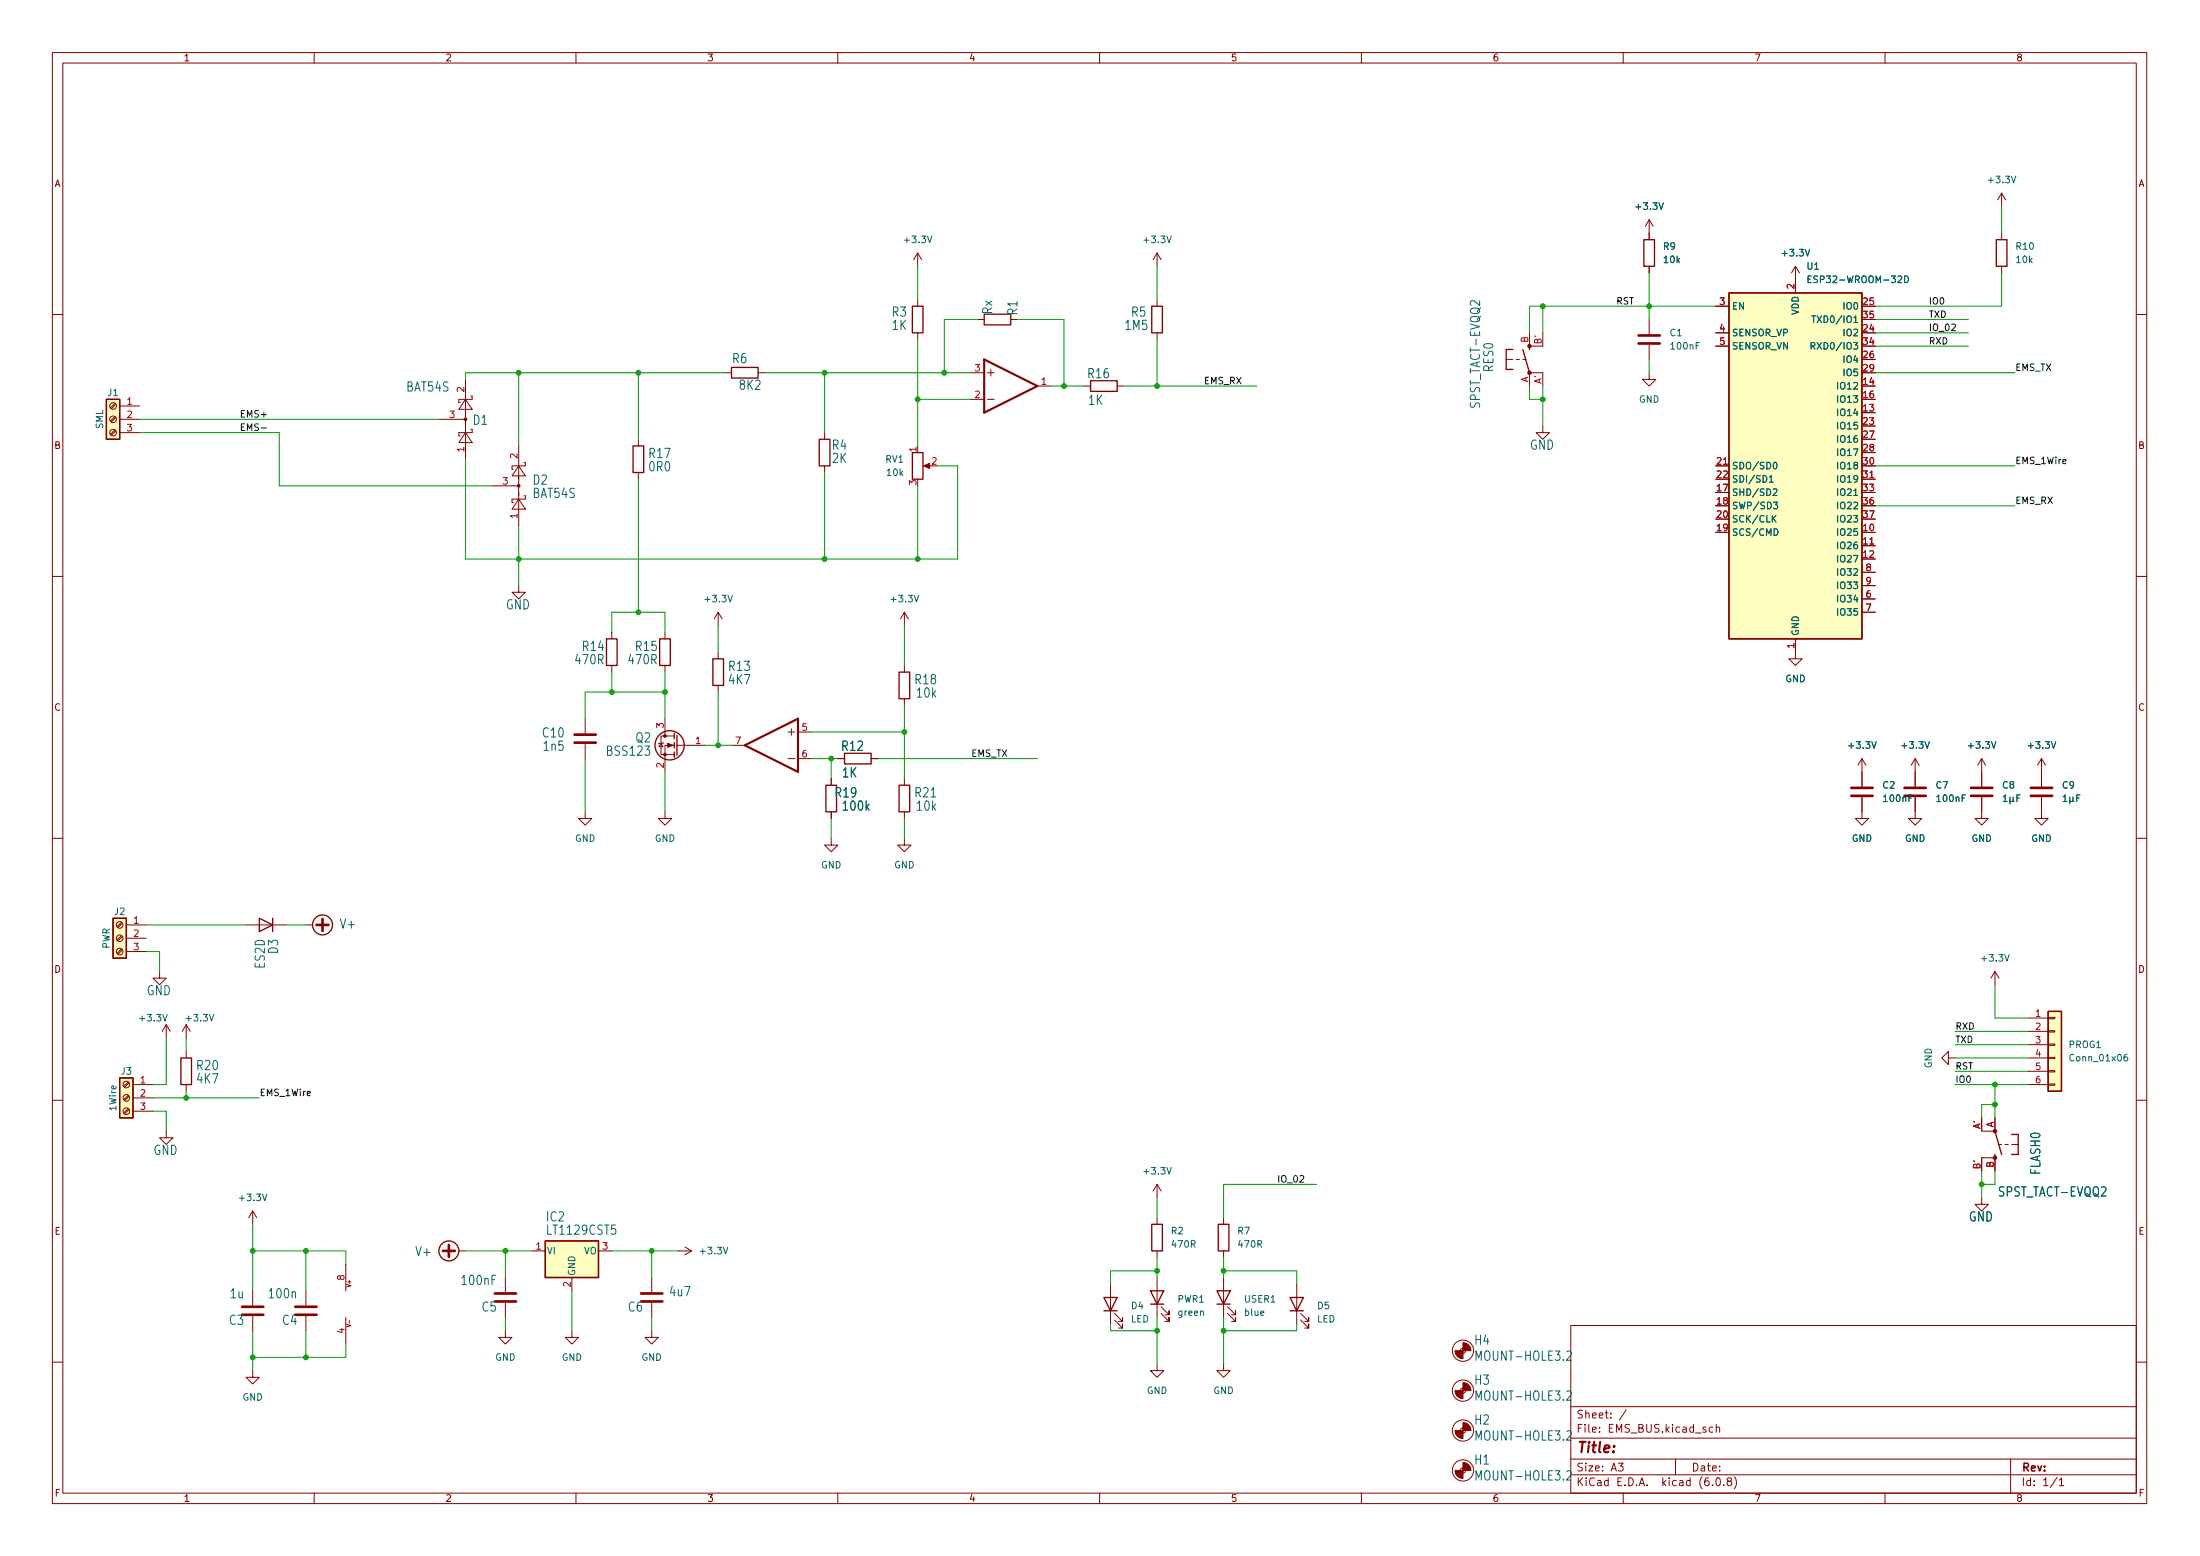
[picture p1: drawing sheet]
<svg xmlns="http://www.w3.org/2000/svg" width="420mm" height="297mm" viewBox="0 0 420 297" stroke-linecap="round" stroke-linejoin="round" font-family="sans-serif">
<g fill="none" stroke="#840000" stroke-width=".19">
<path d="M10 10h400v277h-400zM12 12h396v273h-396zM60 10v2M110 10v2M160 10v2M210 10v2M260 10v2M310 10v2M360 10v2M382.3 36.9v2.5M382.3 36.9l-.8 1.2M382.3 36.9l.7 1.2"/>
<path d="M175.3 48.3l-.8 1.3M175.3 48.3v2.5M175.3 57.2v1.3M175.3 48.3l.7 1.3M221 48.3l-.8 1.3M221 48.3v2.5M221 57.2v1.3M221 48.3l.7 1.3M315 41.9l-.8 1.3M315 41.9v3.9M315 50.8v1.3M315 41.9l.7 1.3"/>
<path d="M327.7 58.5h2.5M342.9 50.8v5.1M342.9 50.8l-.8 1.3M342.9 50.8l.8 1.3M382.3 44.5v1.3M382.3 50.8v1.3M10 60h2M21.9 79.5l-.8 .9M21.9 77l-.8 .8M22.1 79.7l-.8 .9M22.1 77.2l-.8 .8M22.9 77.5h3.8"/>
<path d="M88.9 76.2l1.3 1.9h-2.6zM88.9 72.4v15.3M89.9 75.6h.3v.6h-2.6v.7h.3M138.4 71.2h1.3M144.8 71.2h1.2M175.3 63.5v1.3M185.4 71.2h2.6M185.4 76.2h2.6M186.7 61h1.3M188.6 71.2h1.3M188.6 76.2h1.3M189.2 70.5v1.3"/>
<path d="M193 61h1.3M198.1 73.7h2.6M207 73.7h1.3M213.4 73.7h1.2M221 63.5v1.3M287.7 68.6h1.2M289.6 68.6h.6M290.8 68.6h.7M292.1 73.7v-2.5h2.5v2.5M292.1 63.5v2.6h2.5v-2.6M315 71.2v1.2h1.2l-1.2 1.3-1.3-1.3h1.3M315 61v2.8"/>
<path d="M315 65.8v2.8M327.7 66.1h2.5M327.7 63.5h2.5M408 60h2M21.9 82.1l-.8 .8M22.1 82.3l-.8 .8M22.9 82.6h3.8M22.9 80h3.8M83.8 80h5.1M88.9 82.6l1.3 1.9h-2.6zM90.2 82v.6h-2.6v.6h.3M94 92.7h5.1"/>
<path d="M99.1 95.3l1.2 1.9h-2.5zM99.1 88.9l1.2 1.9h-2.5zM99.1 85.1v15.3M100.1 88.3h.2v.6h-2.5v.7h.2M100.1 94.7h.2v.6h-2.5v.6h.2M121.9 83.9v1.2M121.9 90.2v1.3M157.5 82.6v1.3M157.5 88.9v1.3M176.8 88.9h1M294.6 81.3v1.3h1.3l-1.3 1.3-1.2-1.3h1.2M327.7 88.9h2.5"/>
<path d="M355.6 91.5h2.5M10 110h2M99.1 111.8v1.3h1.2l-1.2 1.2-1.3-1.2h1.3M137.2 116.9v2.5M137.2 116.9l-.8 1.2M137.2 116.9l.7 1.2M172.7 116.9v2.5M172.7 116.9l-.7 1.2M172.7 116.9l.8 1.2M355.6 104.2h2.5M355.6 114.3h2.5M355.6 116.9h2.5"/>
<path d="M355.6 109.3h2.5M355.6 111.8h2.5M408 110h2M111.8 137.2v2.8M116.8 120.7v1.3M116.8 127v1.3M127 120.7v1.3M127 127v1.3M127 137.2v3.3M137.2 124.5v1.3M137.2 130.8v1.3M150.5 139.7h1.3"/>
<path d="M151.1 139.1v1.3M152.4 139.7h2.5M172.7 127v1.3M172.7 133.4v1.3M342.9 122v3.8h1.3l-1.3 1.2-1.3-1.2h1.3M111.8 155v1.2h1.2l-1.2 1.3-1.3-1.3h1.3M111.8 142v2.8M126.2 141.9l.4 .6h-.7zM126.7 141.8l-1 .2M127 155v1.2h1.3l-1.3 1.3-1.3-1.3h1.3M128.8 142.3h-1.8v5.1M128.8 140.5h-2.6v3.6h2.6"/>
<path d="M129.3 142.3h5.3M139.7 142.3h2.5M150.5 144.8h1.3M152.4 144.8h2.5M158.7 148.6v1.3M158.7 155v1.2M160 144.8h1.3M166.4 144.8h1.2M172.7 148.6v1.3M172.7 155v1.2M355.6 152.2v4h1.3l-1.3 1.3-1.3-1.3h1.3M355.6 144.8l-.8 1.3"/>
<path d="M355.6 144.8v5.4M355.6 144.8l.8 1.3M365.8 152.2v4h1.2l-1.2 1.3-1.3-1.3h1.3M365.8 144.8v5.4M365.8 144.8l-.8 1.3M365.8 144.8l.7 1.3M378.5 152.2v4h1.2l-1.2 1.3-1.3-1.3h1.3M378.5 144.8v5.4M378.5 144.8l-.8 1.3M378.5 144.8l.7 1.3M389.9 152.2v4h1.3l-1.3 1.3-1.3-1.3h1.3M389.9 144.8l-.8 1.3"/>
<path d="M389.9 144.8v5.4M389.9 144.8l.8 1.3M10 160h2M23.2 178.6l-.8 .8M23.2 176.1l-.8 .8M23.4 178.8l-.9 .8M23.4 176.2l-.9 .9M24.1 176.6h3.8M24.1 179.1h3.8M47 176.6h7.6M58.4 176.6h1.3M158.7 160.1v1.2h1.3l-1.3 1.3-1.2-1.3h1.2"/>
<path d="M172.7 160.1v1.2h1.3l-1.3 1.3-1.3-1.3h1.3M408 160h2M23.2 181.1l-.8 .9M23.4 181.3l-.9 .9M24.1 181.6h3.8M30.5 185.5v1.2h1.2l-1.2 1.3-1.3-1.3h1.3M31.7 195.6l-.7 1.3M31.7 195.6v2.6M31.7 195.6l.8 1.3M35.6 195.6l-.8 1.3M35.6 195.6v2.6M35.6 195.6l.7 1.3"/>
<path d="M381 185.5v2.5M381 185.5l-.8 1.2M381 185.5l.8 1.2M387.3 194.3h3.9M387.3 196.9h3.9M387.3 199.4h3.9M391.2 199.3h1.2v.3h-1.2zM391.2 196.8h1.2v.2h-1.2zM391.2 194.2h1.2v.3h-1.2zM10 210h2M24.5 211.6l-.9 .9M24.5 209.1l-.9 .8"/>
<path d="M24.5 206.5l-.9 .9M24.7 211.8l-.9 .8M24.7 209.3l-.9 .8M24.7 206.7l-.9 .9M25.4 207h3.8M25.4 209.6h3.8M25.4 212.1h3.8M31.7 215.9v1.3h1.3l-1.3 1.3-1.2-1.3h1.2M35.6 200.7v1.3M35.6 207v1.3M372.1 202v-1.3l-1.3 1.3 1.3 1.2v-1.2h1.3M378.5 213.4v2.5h2.5v-2.5"/>
<path d="M381.6 218.5h.7M382.9 218.5h.6M384.2 218.5h1.2M387.3 202h3.9M387.3 204.5h3.9M387.3 207h3.9M391.2 206.9h1.2v.3h-1.2zM391.2 204.4h1.2v.2h-1.2zM391.2 201.8h1.2v.3h-1.2zM408 210h2M48.3 231.2v2.5M48.3 231.2l-.8 1.2"/>
<path d="M48.3 231.2l.7 1.2M87.6 238.8h1.3M101.6 238.8h2.5M114.3 238.8h2.5M129.5 238.8h2.6M130.8 238l1.3 .8M132.1 238.8l-1.3 .8M221 226.1v2.5M221 232.4v1.3M221 238.8v1.3M221 226.1l-.8 1.3M221 226.1l.7 1.3"/>
<path d="M233.7 232.4v1.3M233.7 238.8v1.3M378.5 228.6v1.3h1.2l-1.2 1.3-1.3-1.3h1.3M378.5 223.6v-2.6h2.5v2.6M48.3 246.4v2.8M48.3 251.2v2.8M58.4 246.4v2.8M58.4 251.2v2.8M66 241.3v5.1M66 251.5v5.1M96.5 254v1.3h1.3l-1.3 1.3-1.3-1.3h1.3M96.5 243.9v2.8"/>
<path d="M96.5 248.7v2.8M109.2 254v1.3h1.3l-1.3 1.3-1.3-1.3h1.3M109.2 243.9v2.5M124.5 254v1.3h1.2l-1.2 1.3-1.3-1.3h1.3M124.5 243.9v2.8M124.5 248.7v2.8M212.1 245.1v7.7M212.9 252l1.5 1.5v-.7v.7h-.8M212.9 250.7l1.5 1.6v-.8v.8h-.8M221 243.9v7.6M221.7 250.7l1.6 1.6v-.8v.8h-.8M221.7 249.5l1.6 1.5v-.8v.8h-.8"/>
<path d="M233.7 243.9v7.6M234.4 250.7l1.6 1.6v-.8v.8h-.8M234.4 249.5l1.6 1.5v-.8v.8h-.8M247.6 245.1v7.7M248.4 252l1.5 1.5v-.7v.7h-.7M248.4 250.7l1.5 1.6v-.8v.8h-.7M278.9 257.8h1M279.4 257.3v1.1M300 253h108v32h-108zM10 260h2M48.3 261.7v1.2h1.2l-1.2 1.3-1.3-1.3h1.3M221 260.4v1.3h1.2l-1.2 1.2-1.3-1.2h1.3"/>
<path d="M233.7 260.4v1.3h1.2l-1.2 1.2-1.3-1.2h1.3M278.9 273.1h1M278.9 265.5h1M279.4 265v1M279.4 272.6v1M300 278.5h108M300 274.5h108M300 268.5h108M309.1 279.3h.9l-.5 .6 .4 .1v.7l-.2 .1-.6-.1M310.6 269.1l-1.3 2M320 278.5v3M327.1 272.5l-.4-.1-.3 .3 .2 .6h.5"/>
<path d="M327.8 272.6l.2-.2 .4 .1v.9M327.8 271.9v1.5M384 278.5v6.5M408 260h2M60 285v2M110 285v2M160 285v2M210 285v2M260 285v2M278.9 280.7h1M279.4 280.2v1M300 281.5h108"/>
<path d="M310 285v2M327.1 283.5v.1M327.9 282.2l.2-.1a.8 .8 0 0 1 .5 .8 .8 .8 0 0 1-.5 .7 1 1 0 0 1-.2-1.4zM329.2 283.5v.1M330.1 282.8l-.2-.3v-.2l.2-.2 .5 .1 .1 .2-.1 .2-.6 .2-.1 .2v.5l.2 .1h.3l.3-.3-.1-.4-.2-.1M331.2 281.9a1.72 1.72 0 0 1 0 2.3M360 285v2M392.9 282l-1.3 2M393.3 282.5l.4-.4v1.5M393.3 283.6h.8"/>
<circle cx="21.6" cy="77.5" r=".63"/>
<circle cx="21.6" cy="80" r=".63"/>
<circle cx="21.6" cy="82.6" r=".63"/>
<circle cx="22.9" cy="176.6" r=".63"/>
<circle cx="22.9" cy="179.1" r=".63"/>
<circle cx="22.9" cy="181.6" r=".63"/>
<circle cx="24.1" cy="212.1" r=".63"/>
<circle cx="24.1" cy="209.6" r=".63"/>
<circle cx="24.1" cy="207" r=".63"/>
<circle cx="279.4" cy="257.8" r="2.03"/>
<circle cx="279.4" cy="257.8" r=".51"/>
<circle cx="279.4" cy="265.5" r="2.03"/>
<circle cx="279.4" cy="273.1" r="2.03"/>
<circle cx="279.4" cy="273.1" r=".51"/>
<circle cx="279.4" cy="265.5" r=".51"/>
<circle cx="279.4" cy="280.7" r="2.03"/>
<circle cx="279.4" cy="280.7" r=".51"/>
</g>
<g fill="#840000" stroke="#840000" stroke-width=".19">
<path d="M277.9 273.1h1.5v1.5a1.53 1.53 0 0 1-1.5-1.5z"/>
<path d="M279.4 271.6a1.53 1.53 0 0 1 1.5 1.5h-1.5z"/>
<path d="M277.9 265.5h1.5v1.5a1.52 1.52 0 0 1-1.5-1.5z"/>
<path d="M279.4 263.9a1.52 1.52 0 0 1 1.5 1.6h-1.5z"/>
<path d="M277.9 257.8h1.5v1.6a1.52 1.52 0 0 1-1.5-1.6z"/>
<path d="M279.4 256.3a1.52 1.52 0 0 1 1.5 1.5h-1.5z"/>
<path d="M277.9 280.7h1.5v1.5a1.53 1.53 0 0 1-1.5-1.5z"/>
<path d="M279.4 279.2a1.53 1.53 0 0 1 1.5 1.5h-1.5z"/>
<path d="M127.5 141.9l1 .4-1 .4z"/>
<path d="M176.4 88.9l1.1-.5v1z"/>
<circle cx="292.1" cy="71.2" r=".33"/>
<circle cx="292.1" cy="66.1" r=".33"/>
<circle cx="381" cy="215.9" r=".33"/>
<circle cx="381" cy="221" r=".33"/>
<circle cx="88.9" cy="80" r=".25"/>
<circle cx="99.1" cy="92.7" r=".25"/>
<circle cx="127" cy="144.1" r=".25"/>
<circle cx="127" cy="140.5" r=".25"/>
</g>
<g fill="none" stroke="#840000" stroke-width=".25">
<path d="M174.2 58.5h2.1v5h-2.1zM188 60h5v2h-5zM220 58.5h2v5h-2zM313.9 45.8h2.1v5h-2.1zM330.2 55.9h25.4v66.1h-25.4zM381.3 45.8h2v5h-2zM20.3 76.2h2.6v7.7h-2.6zM139.7 70.1h5.1v2.1h-5.1zM208.3 72.7h5.1v2h-5.1zM288.9 66.7h-1.2v3.8h1.2M290.8 66.7l1.3 4.5M292.1 66.1v.6"/>
<path d="M120.9 85.1h2v5.1h-2zM156.5 83.9h2v5h-2zM174.2 86.4h2.1v5.1h-2.1zM115.8 122h2.1v5h-2.1zM126 122h2v5h-2zM128.8 140v1M136.1 125.8h2.1v5h-2.1zM171.7 128.3h2v5.1h-2zM128.8 141.8v1M128.8 143.5v1.1M129.3 140.4v3.8M157.7 149.9h2.1v5.1h-2.1z"/>
<path d="M161.3 143.8h5.1v2h-5.1zM171.7 149.9h2v5.1h-2zM21.6 175.3h2.5v7.6h-2.5zM49.5 175.3l2.6 1.3-2.6 1.2zM52.1 175.3v2.5M391.2 193.1h2.5v15.2h-2.5zM22.9 205.8h2.5v7.6h-2.5zM34.5 202h2.1v5h-2.1zM381 215.9l1.3 4.5M384.2 216.6h1.2v3.8h-1.2M104.1 236.9h10.2v7h-10.2zM220 233.7h2v5.1h-2z"/>
<path d="M232.7 233.7h2v5.1h-2zM381 220.4v.6M210.8 247.7h2.6l-1.3 2.5zM210.8 250.2h2.6M219.7 246.4h2.5l-1.2 2.6zM219.7 249h2.5M232.4 246.4h2.5l-1.2 2.6zM232.4 249h2.5M246.4 247.7h2.5l-1.3 2.5zM246.4 250.2h2.5"/>
<circle cx="127.9" cy="142.3" r="2.79"/>
<circle cx="61.6" cy="176.6" r="1.9"/>
<circle cx="85.7" cy="238.8" r="1.9"/>
</g>
<g fill="none" stroke="#840000" stroke-width=".51">
<path d="M312.9 65.6h4.1M312.9 64h4.1M109.7 140.2h4.1M109.7 141.8h4.1M353.6 151.9h4M353.6 150.4h4M363.7 151.9h4.1M363.7 150.4h4.1M376.4 151.9h4.1M376.4 150.4h4.1M387.9 151.9h4M387.9 150.4h4"/>
<path d="M60.5 176.6h2.2M61.6 175.4v2.3M84.6 238.8h2.3M85.7 237.7v2.2M46.2 249.5h4.1M46.2 251h4.1M56.4 249.5h4.1M56.4 251h4.1M94.5 246.9h4.1M94.5 248.4h4.1M122.4 246.9h4.1M122.4 248.4h4.1"/>
</g>
<g fill="#ffffc2" stroke="#ffffc2" stroke-width=".19">
<path d="M330.2 55.9h25.4v66.1h-25.4z"/>
<path d="M104.1 236.9h10.2v7h-10.2z"/>
<path d="M391.2 193.1h2.5v15.2h-2.5z"/>
<path d="M20.3 76.2h2.6v7.7h-2.6z"/>
<path d="M21.6 175.3h2.5v7.6h-2.5z"/>
<path d="M22.9 205.8h2.5v7.6h-2.5z"/>
</g>
<g fill="none" stroke="#006464" stroke-width=".19">
<path d="M345.3 53.3h.4M345.9 52.7h-.6v1.3h.6M363.7 52.7a.64 .64 0 0 1 .8 .6 .64 .64 0 0 1-.8 .7zM345.9 66h.6l.1-.2-.1-.3-.6-.1v1.3M346 60.3h.7M346.2 66l.4 .7M346.4 60.3v1.3M337.9 91.1l.4-.3v1.3M337.9 92.1h.7M338.6 93.4l.5-.1 .3 .4-.8 .9h.8M338.6 98.9l.6 .8M338.7 95.9h.8l-.4 .4 .3 .2v.5l-.1 .1-.6-.1"/>
<path d="M338.8 88.4l.1-.2a.68 .68 0 0 1 .5 .7 .68 .68 0 0 1-.5 .6l-.3-.5zM339.2 98.4l-.7 .7M338.8 100.9a.64 .64 0 0 1 .8 .7 .64 .64 0 0 1-.8 .6zM382.6 152.1l.4-.4v1.3M382.6 153h.7M383.9 152.2v1.2M384.5 152.8l.1 .2M384.5 152.2l-.1 .8h-.4l-.1-.2M385.2 152.3h.4M385.8 151.7h-.6v1.3M394 152.1l.4-.4v1.3M394 153h.7"/>
<path d="M395.3 152.2v1.2M395.9 152.8l.2 .2M395.9 152.2l-.1 .8h-.3l-.2-.2M396.6 152.3h.4M397.2 151.7h-.6v1.3M406.2 201.3h-.3l-.2 .3-.1 .7 .3 .2 .4-.1 .1-.4-.2-.2h-.3l-.3 .2"/>
</g>
<path d="M188 68.6l10.1 5.1-10.1 5.1zM142.2 142.3l10.2-5.1v10.2z" fill="none" stroke="#840000" stroke-width=".41"/>
<path d="M49.9 81.7h1" fill="none" stroke="#0f0f0f" stroke-width=".19"/>
<g fill="none" stroke="#009600" stroke-width=".19">
<path d="M382.3 39.4v5.1M175.3 50.8v6.4M221 50.8v6.4M294.6 58.5v5M315 52.1v8.9M327.7 58.5h-35.6v5M382.3 52.1v6.4h-24.2M99.1 71.2v13.9M121.9 71.2v12.7M138.4 71.2h-49.5v1.2M146 71.2h39.4M157.5 71.2v11.4"/>
<path d="M175.3 76.2h10.1M175.3 64.8v20.3M186.7 61h-6.4v10.2M194.3 61h8.9v12.7M200.7 73.7h6.3M214.6 73.7h25.4M221 64.8v8.9M292.1 73.7v2.5h2.5M294.6 73.7v7.6M315 68.6v2.6M358.1 61h17.8M358.1 63.5h17.8"/>
<path d="M358.1 71.2h26.7M358.1 66.1h17.8M26.7 80h57.1M26.7 82.6h26.6v10.1h40.7M88.9 87.7v19h94v-17.8h-3.8M121.9 91.5v25.4M157.5 90.2v16.5M175.3 92.7v14M358.1 88.9h26.7M358.1 96.6h26.7M99.1 100.4v11.4M137.2 119.4v5.1"/>
<path d="M172.7 119.4v7.6M116.8 120.7v-3.8h10.2v3.8M116.8 128.3v3.8M127 128.3v8.9M127 132.1h-15.2v5.1M137.2 132.1v10.2M154.9 139.7h17.8M172.7 134.7v13.9M111.8 144.8v10.2M127 147.4v7.6M134.6 142.3h5.1M154.9 144.8h5.1"/>
<path d="M158.7 144.8v3.8M158.7 156.2v3.9M167.6 144.8h30.5M172.7 156.2v3.9M27.9 176.6h19.1M54.6 176.6h3.8M27.9 181.6h2.6v3.9M31.7 198.2v8.8h-2.5M35.6 198.2v2.5M373.4 199.4h13.9M373.4 196.9h13.9M381 188v6.3h6.3"/>
<path d="M29.2 212.1h2.5v3.8M29.2 209.6h20.3M35.6 208.3v1.3M373.4 207h13.9M373.4 202h13.9M373.4 204.5h13.9M381 207v6.4M381 210.9h-2.5v2.5M48.3 238.8h17.7v2.5M48.3 233.7v12.7M58.4 238.8v7.6M88.9 238.8h12.7"/>
<path d="M96.5 238.8v5.1M116.8 238.8h12.7M124.5 238.8v5.1M221 228.6v3.8M251.5 226.1h-17.8v6.3M378.5 223.6v5M381 223.6v2.5h-2.5M48.3 254v7.7M58.4 254v5.1M66 256.6v2.5h-17.7M96.5 251.5v2.5M109.2 246.4v7.6"/>
<path d="M124.5 251.5v2.5M212.1 252.8v1.2h8.9M221 242.6h-8.9v2.5M221 240.1v3.8M221 251.5v8.9M233.7 240.1v3.8M233.7 251.5v8.9M233.7 242.6h13.9v2.5M247.6 252.8v1.2h-13.9"/>
</g>
<g fill="#009600" stroke="#009600" stroke-width=".19">
<circle cx="294.6" cy="58.5" r=".46"/>
<circle cx="221" cy="73.7" r=".46"/>
<circle cx="180.3" cy="71.2" r=".46"/>
<circle cx="175.3" cy="76.2" r=".46"/>
<circle cx="157.5" cy="71.2" r=".46"/>
<circle cx="203.2" cy="73.7" r=".46"/>
<circle cx="381" cy="210.9" r=".46"/>
<circle cx="381" cy="207" r=".46"/>
<circle cx="378.5" cy="226.1" r=".46"/>
<circle cx="294.6" cy="76.2" r=".46"/>
<circle cx="315" cy="58.5" r=".46"/>
<circle cx="221" cy="242.6" r=".46"/>
<circle cx="233.7" cy="254" r=".46"/>
<circle cx="221" cy="254" r=".46"/>
<circle cx="233.7" cy="242.6" r=".46"/>
<circle cx="99.1" cy="71.2" r=".46"/>
<circle cx="121.9" cy="71.2" r=".46"/>
<circle cx="99.1" cy="106.7" r=".46"/>
<circle cx="127" cy="132.1" r=".46"/>
<circle cx="116.8" cy="132.1" r=".46"/>
<circle cx="137.2" cy="142.3" r=".46"/>
<circle cx="121.9" cy="116.9" r=".46"/>
<circle cx="157.5" cy="106.7" r=".46"/>
<circle cx="175.3" cy="106.7" r=".46"/>
<circle cx="158.7" cy="144.8" r=".46"/>
<circle cx="172.7" cy="139.7" r=".46"/>
<circle cx="58.4" cy="238.8" r=".46"/>
<circle cx="48.3" cy="238.8" r=".46"/>
<circle cx="35.6" cy="209.6" r=".46"/>
<circle cx="58.4" cy="259.1" r=".46"/>
<circle cx="48.3" cy="259.1" r=".46"/>
<circle cx="124.5" cy="238.8" r=".46"/>
<circle cx="96.5" cy="238.8" r=".46"/>
</g>
<text font-size="2.8" fill="#840000" x="301" y="277.3">Title:</text>
<g font-size="2.5" fill="#006464">
<text x="189.5" y="60" transform="rotate(-90 189.5 60)">Rx</text>
<text x="170.4" y="60.5">R3</text>
<text x="170.4" y="63">1K</text>
<text x="194.3" y="60.1" transform="rotate(-90 194.3 60.1)">R1</text>
<text x="215" y="63">1M5</text>
<text x="216.1" y="60.5">R5</text>
<text x="139.9" y="69.3">R6</text>
<text x="285.2" y="70.9" transform="rotate(-90 285.2 70.9)">RES0</text>
<text x="77.7" y="74.7">BAT54S</text>
<text x="141.3" y="74.4">8K2</text>
<text x="207.9" y="72.2">R16</text>
<text x="207.9" y="77.3">1K</text>
<text x="282.7" y="77.7" transform="rotate(-90 282.7 77.7)">SPST_TACT-EVQQ2</text>
<text x="90.4" y="81.1">D1</text>
<text x="124.1" y="87.4">R17</text>
<text x="124.1" y="90">0R0</text>
<text x="159" y="85.9">R4</text>
<text x="159" y="88.4">2K</text>
<text x="292.2" y="85.9">GND</text>
<text x="101.8" y="95.1">BAT54S</text>
<text x="101.8" y="92.5">D2</text>
<text x="96.6" y="116.3">GND</text>
<text x="111.4" y="124.3">R14</text>
<text x="121.5" y="124.3">R15</text>
<text x="110" y="126.8">470R</text>
<text x="120.2" y="126.8">470R</text>
<text x="139.3" y="128.1">R13</text>
<text x="139.3" y="130.6">4K7</text>
<text x="174.9" y="130.6">R18</text>
<text x="175.2" y="133.2">10k</text>
<text x="103.7" y="140.8">C10</text>
<text x="103.9" y="143.3">1n5</text>
<text x="121.5" y="141.7">Q2</text>
<text x="160.9" y="143.3">R12</text>
<text x="116.1" y="144.3">BSS123</text>
<text x="160.9" y="148.4">1K</text>
<text x="159.6" y="152.2">R19</text>
<text x="161.2" y="154.8">100k</text>
<text x="174.9" y="152.2">R21</text>
<text x="175.2" y="154.8">10k</text>
<text x="65.1" y="177.3">V+</text>
<text x="50.6" y="184.8" transform="rotate(-90 50.6 184.8)">ES2D</text>
<text x="53.1" y="182" transform="rotate(-90 53.1 182)">D3</text>
<text x="28" y="190">GND</text>
<text x="37.7" y="204.3">R20</text>
<text x="37.7" y="206.8">4K7</text>
<text x="29.3" y="220.5">GND</text>
<text x="389.7" y="224.3" transform="rotate(-90 389.7 224.3)">FLASH0</text>
<text x="104.4" y="233.2">IC2</text>
<text x="376" y="233.2">GND</text>
<text x="381.9" y="228.4">SPST_TACT-EVQQ2</text>
<text x="79.6" y="239.8">V+</text>
<text x="104.8" y="235.7">LT1129CST5</text>
<text x="88.4" y="245.3">100nF</text>
<text x="44" y="247.8">1u</text>
<text x="51.6" y="247.8">100n</text>
<text x="92.1" y="250.4">C5</text>
<text x="120" y="250.4">C6</text>
<text x="128" y="247.5">4u7</text>
<text x="43.8" y="252.9">C3</text>
<text x="54" y="252.9">C4</text>
<text x="281.7" y="256.7">H4</text>
<text x="282.4" y="259.8">MOUNT-HOLE3.2</text>
<text x="281.7" y="264.3">H3</text>
<text x="282.4" y="267.4">MOUNT-HOLE3.2</text>
<text x="281.7" y="272">H2</text>
<text x="282.4" y="275">MOUNT-HOLE3.2</text>
<text x="281.7" y="279.6">H1</text>
<text x="282.4" y="282.6">MOUNT-HOLE3.2</text>
</g>
<g font-size="2.1" fill="#840000">
<text x="301" y="273.5">File: EMS_BUS.kicad_sch</text>
<text x="301" y="270.8">Sheet: /</text>
<text x="301" y="280.9">Size: A3</text>
<text x="323" y="280.9">Date:</text>
<text x="386" y="280.9">Rev:</text>
<text x="301" y="283.7">KiCad E.D.A. kicad (6.0.8)</text>
<text x="386" y="283.7">Id: 1/1</text>
</g>
<g font-size="1.8" fill="#840000">
<text x="35" y="11.7">1</text>
<text x="85" y="11.7">2</text>
<text x="135" y="11.7">3</text>
<text x="185" y="11.7">4</text>
<text x="235" y="11.7">5</text>
<text x="285" y="11.7">6</text>
<text x="335" y="11.7">7</text>
<text x="385" y="11.7">8</text>
<text x="10.3" y="35.7">A</text>
<text x="408.3" y="35.7">A</text>
<text x="10.3" y="85.7">B</text>
<text x="408.3" y="85.7">B</text>
<text x="10.3" y="135.7">C</text>
<text x="408.3" y="135.7">C</text>
<text x="10.3" y="185.7">D</text>
<text x="408.3" y="185.7">D</text>
<text x="10.4" y="235.7">E</text>
<text x="408.4" y="235.7">E</text>
<text x="10.4" y="285.7">F</text>
<text x="35" y="286.7">1</text>
<text x="85" y="286.7">2</text>
<text x="135" y="286.7">3</text>
<text x="185" y="286.7">4</text>
<text x="235" y="286.7">5</text>
<text x="285" y="286.7">6</text>
<text x="335" y="286.7">7</text>
<text x="385" y="286.7">8</text>
<text x="408.4" y="285.7">F</text>
</g>
<g font-size="1.8" fill="#006464">
<text x="379.9" y="35">+3.3V</text>
<text x="312.6" y="40">+3.3V</text>
<text x="172.9" y="46.4">+3.3V</text>
<text x="218.6" y="46.4">+3.3V</text>
<text x="317.7" y="47.7">R9</text>
<text x="385.1" y="47.7">R10</text>
<text x="317.8" y="50.2">10k</text>
<text x="340.6" y="48.9">+3.3V</text>
<text x="345.1" y="51.5">U1</text>
<text x="385.1" y="50.2">10k</text>
<text x="330.7" y="59.1">EN</text>
<text x="346.3" y="54">ESP32-WROOM-32D</text>
<text x="352.2" y="59.1">IO0</text>
<text x="319" y="64.2">C1</text>
<text x="330.7" y="64.2">SENSOR_VP</text>
<text x="343.5" y="60.2" transform="rotate(-90 343.5 60.2)">VDD</text>
<text x="347.2" y="61.6">TXD0/IO1</text>
<text x="352.2" y="64.2">IO2</text>
<text x="319.2" y="66.7">100nF</text>
<text x="330.7" y="66.7">SENSOR_VN</text>
<text x="347" y="66.7">RXD0/IO3</text>
<text x="352.2" y="69.3">IO4</text>
<text x="352.2" y="71.8">IO5</text>
<text x="20.6" y="75.6">J1</text>
<text x="313" y="76.9">GND</text>
<text x="351.3" y="74.3">IO12</text>
<text x="351.3" y="76.9">IO13</text>
<text x="19.7" y="81.9" transform="rotate(-90 19.7 81.9)">SML</text>
<text x="351.3" y="79.4">IO14</text>
<text x="351.3" y="82">IO15</text>
<text x="169.1" y="88.3">RV1</text>
<text x="330.7" y="89.6">SDO/SD0</text>
<text x="351.3" y="84.5">IO16</text>
<text x="351.3" y="87">IO17</text>
<text x="351.3" y="89.6">IO18</text>
<text x="169.4" y="90.8">10k</text>
<text x="330.7" y="94.7">SHD/SD2</text>
<text x="330.7" y="92.1">SDI/SD1</text>
<text x="351.3" y="92.1">IO19</text>
<text x="351.3" y="94.7">IO21</text>
<text x="330.7" y="97.2">SWP/SD3</text>
<text x="330.7" y="99.7">SCK/CLK</text>
<text x="351.3" y="97.2">IO22</text>
<text x="351.3" y="99.7">IO23</text>
<text x="330.7" y="102.3">SCS/CMD</text>
<text x="351.3" y="102.3">IO25</text>
<text x="351.3" y="104.8">IO26</text>
<text x="351.3" y="107.4">IO27</text>
<text x="351.3" y="109.9">IO32</text>
<text x="351.3" y="112.4">IO33</text>
<text x="134.8" y="115">+3.3V</text>
<text x="170.4" y="115">+3.3V</text>
<text x="351.3" y="115">IO34</text>
<text x="351.3" y="117.5">IO35</text>
<text x="343.5" y="121.4" transform="rotate(-90 343.5 121.4)">GND</text>
<text x="340.9" y="130.2">GND</text>
<text x="353.3" y="142.9">+3.3V</text>
<text x="363.4" y="142.9">+3.3V</text>
<text x="376.1" y="142.9">+3.3V</text>
<text x="387.6" y="142.9">+3.3V</text>
<text x="359.6" y="150.5">C2</text>
<text x="359.9" y="153.1">100nF</text>
<text x="369.8" y="150.5">C7</text>
<text x="370" y="153.1">100nF</text>
<text x="382.5" y="150.5">C8</text>
<text x="393.9" y="150.5">C9</text>
<text x="109.8" y="160.7">GND</text>
<text x="125" y="160.7">GND</text>
<text x="353.6" y="160.7">GND</text>
<text x="363.8" y="160.7">GND</text>
<text x="376.5" y="160.7">GND</text>
<text x="387.9" y="160.7">GND</text>
<text x="156.8" y="165.8">GND</text>
<text x="170.8" y="165.8">GND</text>
<text x="21.9" y="174.7">J2</text>
<text x="21" y="181.2" transform="rotate(-90 21 181.2)">PWR</text>
<text x="378.7" y="183.6">+3.3V</text>
<text x="26.9" y="195">+3.3V</text>
<text x="35.8" y="195">+3.3V</text>
<text x="368.9" y="203.9" transform="rotate(-90 368.9 203.9)">GND</text>
<text x="395.1" y="200.1">PROG1</text>
<text x="395.6" y="202.6">Conn_01x06</text>
<text x="23.1" y="205.1">J3</text>
<text x="22.2" y="212" transform="rotate(-90 22.2 212)">1Wire</text>
<text x="218.6" y="224.2">+3.3V</text>
<text x="45.9" y="229.3">+3.3V</text>
<text x="104.4" y="239.4">VI</text>
<text x="111.5" y="239.4">VO</text>
<text x="133.9" y="239.4">+3.3V</text>
<text x="223.7" y="235.6">R2</text>
<text x="223.9" y="238.2">470R</text>
<text x="236.4" y="235.6">R7</text>
<text x="236.6" y="238.2">470R</text>
<text x="109.9" y="243.6" transform="rotate(-90 109.9 243.6)">GND</text>
<text x="216.1" y="249.9">D4</text>
<text x="224.9" y="248.6">PWR1</text>
<text x="225.1" y="251.2">green</text>
<text x="237.7" y="248.6">USER1</text>
<text x="237.8" y="251.2">blue</text>
<text x="251.6" y="249.9">D5</text>
<text x="215.9" y="252.4">LED</text>
<text x="251.5" y="252.4">LED</text>
<text x="94.6" y="259.8">GND</text>
<text x="107.3" y="259.8">GND</text>
<text x="122.5" y="259.8">GND</text>
<text x="46.3" y="267.4">GND</text>
<text x="219" y="266.1">GND</text>
<text x="231.7" y="266.1">GND</text>
</g>
<g font-size="1.8" fill="#a90000">
<text x="328.4" y="58.2">3</text>
<text x="342.6" y="55.1" transform="rotate(-90 342.6 55.1)">2</text>
<text x="355.9" y="58.2">25</text>
<text x="291.8" y="65.4" transform="rotate(-90 291.8 65.4)">B</text>
<text x="294.4" y="65.7" transform="rotate(-90 294.4 65.7)">B'</text>
<text x="328.4" y="63.3">4</text>
<text x="328.4" y="65.8">5</text>
<text x="355.9" y="63.3">24</text>
<text x="355.9" y="65.8">34</text>
<text x="355.9" y="60.7">35</text>
<text x="186.2" y="70.9">3</text>
<text x="355.9" y="68.4">26</text>
<text x="355.9" y="70.9">29</text>
<text x="24.3" y="77.3">1</text>
<text x="88.6" y="74.8" transform="rotate(-90 88.6 74.8)">2</text>
<text x="186.2" y="76">2</text>
<text x="198.9" y="73.4">1</text>
<text x="291.8" y="73.1" transform="rotate(-90 291.8 73.1)">A</text>
<text x="294.4" y="73.3" transform="rotate(-90 294.4 73.3)">A'</text>
<text x="355.9" y="73.4">14</text>
<text x="355.9" y="76">16</text>
<text x="24.3" y="79.8">2</text>
<text x="24.3" y="82.3">3</text>
<text x="85.9" y="79.8">3</text>
<text x="355.9" y="78.5">13</text>
<text x="355.9" y="81.1">23</text>
<text x="355.9" y="83.6">27</text>
<text x="88.6" y="86.3" transform="rotate(-90 88.6 86.3)">1</text>
<text x="98.8" y="87.5" transform="rotate(-90 98.8 87.5)">2</text>
<text x="175" y="86.3" transform="rotate(-90 175 86.3)">1</text>
<text x="177.9" y="88.7">2</text>
<text x="327.9" y="88.7">21</text>
<text x="355.9" y="86.1">28</text>
<text x="355.9" y="88.7">30</text>
<text x="96" y="92.5">3</text>
<text x="175" y="92.6" transform="rotate(-90 175 92.6)">3</text>
<text x="327.9" y="93.8">17</text>
<text x="327.9" y="91.2">22</text>
<text x="355.9" y="91.2">31</text>
<text x="355.9" y="93.8">33</text>
<text x="98.8" y="99" transform="rotate(-90 98.8 99)">1</text>
<text x="327.9" y="96.3">18</text>
<text x="327.9" y="101.4">19</text>
<text x="327.9" y="98.8">20</text>
<text x="355.9" y="101.4">10</text>
<text x="355.9" y="96.3">36</text>
<text x="355.9" y="98.8">37</text>
<text x="355.9" y="103.9">11</text>
<text x="355.9" y="106.5">12</text>
<text x="356.4" y="109">8</text>
<text x="356.4" y="111.5">9</text>
<text x="356.4" y="114.1">6</text>
<text x="356.4" y="116.6">7</text>
<text x="342.6" y="123.7" transform="rotate(-90 342.6 123.7)">1</text>
<text x="126.7" y="139" transform="rotate(-90 126.7 139)">3</text>
<text x="132.9" y="142">1</text>
<text x="140.5" y="142">7</text>
<text x="153.2" y="139.5">5</text>
<text x="126.7" y="146.6" transform="rotate(-90 126.7 146.6)">2</text>
<text x="153.2" y="144.6">6</text>
<text x="25.5" y="176.3">1</text>
<text x="25.5" y="178.9">2</text>
<text x="25.5" y="181.4">3</text>
<text x="388.8" y="194.1">1</text>
<text x="388.8" y="196.6">2</text>
<text x="388.8" y="199.2">3</text>
<text x="388.8" y="201.7">4</text>
<text x="26.8" y="206.8">1</text>
<text x="26.8" y="209.3">2</text>
<text x="388.8" y="204.3">5</text>
<text x="388.8" y="206.8">6</text>
<text x="26.8" y="211.9">3</text>
<text x="378.2" y="215.5" transform="rotate(-90 378.2 215.5)">A'</text>
<text x="380.7" y="215.3" transform="rotate(-90 380.7 215.3)">A</text>
<text x="378.2" y="223.1" transform="rotate(-90 378.2 223.1)">B'</text>
<text x="380.7" y="222.9" transform="rotate(-90 380.7 222.9)">B</text>
<text x="102.4" y="238.5">1</text>
<text x="115.1" y="238.5">3</text>
<text x="65.8" y="244.4" transform="rotate(-90 65.8 244.4)">8</text>
<text x="109" y="245.6" transform="rotate(-90 109 245.6)">2</text>
<text x="65.8" y="254.5" transform="rotate(-90 65.8 254.5)">4</text>
</g>
<g font-size="1.8" fill="#0f0f0f">
<text x="368.3" y="63.2">IO_02</text>
<text x="384.8" y="70.8">EMS_TX</text>
<text x="229.9" y="73.3">EMS_RX</text>
<text x="45.7" y="79.7">EMS+</text>
<text x="45.7" y="82.2">EMS-</text>
<text x="384.8" y="88.6">EMS_1Wire</text>
<text x="384.8" y="96.2">EMS_RX</text>
<text x="185.4" y="144.5">EMS_TX</text>
<text x="49.5" y="209.2">EMS_1Wire</text>
<text x="243.8" y="225.7">IO_02</text>
</g>
<g font-size="1.7" fill="#0f0f0f">
<text x="308.6" y="58.1">RST</text>
<text x="368.3" y="58.1">IO0</text>
<text x="368.3" y="60.7">TXD</text>
<text x="368.3" y="65.7">RXD</text>
<text x="373.4" y="196.5">RXD</text>
<text x="373.4" y="199.1">TXD</text>
<text x="373.4" y="206.7">IO0</text>
<text x="373.4" y="204.2">RST</text>
</g>
<g font-size="1.1" fill="#840000">
<text x="67.1" y="245.6" transform="rotate(-90 67.1 245.6)">V+</text>
<text x="67.1" y="253.1" transform="rotate(-90 67.1 253.1)">V-</text>
</g>
</svg>
